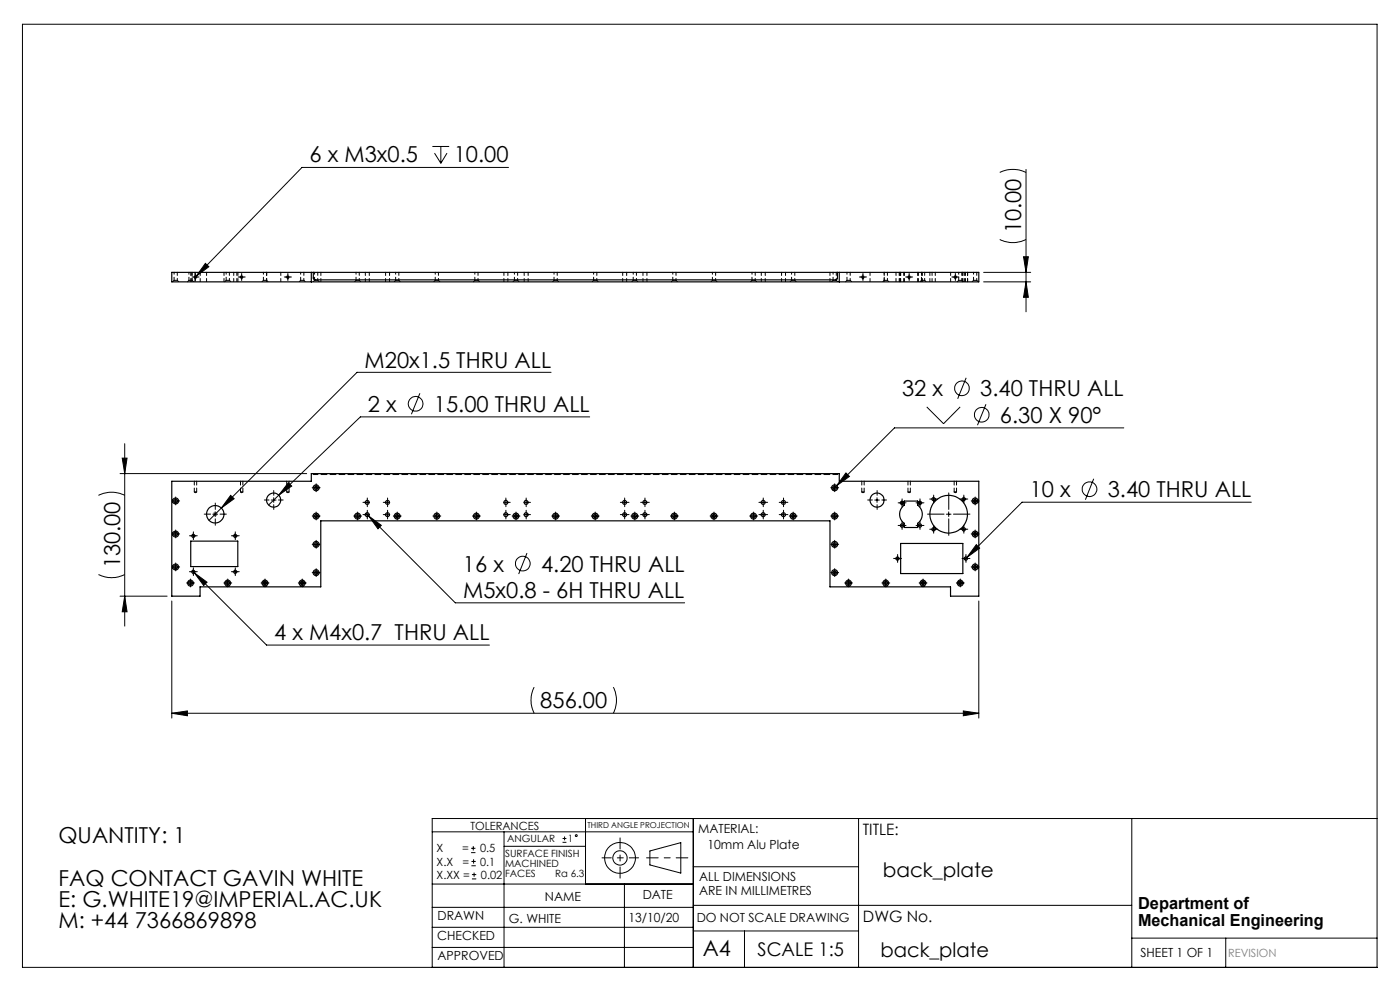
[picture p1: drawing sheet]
<svg xmlns="http://www.w3.org/2000/svg" width="297mm" height="210mm" viewBox="0 0 297 210" stroke-linecap="round" stroke-linejoin="round" font-family="sans-serif">
<g fill="none" stroke="#000" stroke-width=".21">
<path d="M4.8 5.1h287.3v200.1h-287.3zM91.7 31.1h3.6M92.2 32.5l1.3 2.1M93.5 31.1v3.5M94.8 32.5l-1.3 2.1M107.9 35.5h-43.8l-22.5 23.1M212.1 36.6a6.4 6.4 0 0 1 5.6 0M217.7 35.9v30.2M41 58.8h.9M41.5 58.3v1M41.6 58.6l-.3 .3M43.6 55.9l.7 .7-2.7 2z"/>
<path d="M50.8 58.8h1M51.3 58.3v1M60.5 58.8h1.1M61.1 58.3v1M182.6 58.8h1M183.1 58.3v1M192.4 58.8h1M192.9 58.3v1M202.1 58.8h1.1M202.7 58.3v1M208.7 59.8h10M208.7 57.8h10"/>
<path d="M212.1 50.8a6.1 6.1 0 0 0 5.6 0M217.1 54.5h1.1l-.5 3.3zM217.7 59.8l.5 3.3h-1.1zM116.9 79h-41.2l-31.4 31.4M25.9 97.2h1.1l-.5 3.3zM26.5 94.1v38.7M89.1 83.4l-1.8 4.5M125.1 88.4h-48.7l-17.3 16.6M196.6 86.3l3.6 3.6 3.5-3.6M205 80.1l-1.8 4.5M209.2 85.8l-1.8 4.4M238.4 90.8h-48.6l-13.2 13.1"/>
<path d="M20.9 105.1a6.1 6.1 0 0 1 5.6 0M25.5 100.5h39.6M36.8 113.3h.9M36.8 106.3h.9M37.3 105.8v1M37.3 112.8v1M37.3 119.8v1M40.5 113.7h1M41 113.2v1M45.2 109.1h.9M45.6 108.6v1M48.9 105.1l.8 .7-2.7 2z"/>
<path d="M49.4 113.7h1M49.9 113.2v1M57.5 106.1h1.1M58.1 105.6v1M59.1 105l-2.1 2.1M61.2 102.4l.7 .7-2.8 1.9zM66.6 115.5h1M66.6 109.5h1M66.6 103.5h1M67.1 103v1M67.1 109v1M67.1 115v1"/>
<path d="M75.4 109.5h.9M75.8 109v1M77.4 106.6h1M77.4 109.2h1M77.6 108.9l.6 .6M77.9 106.1v1M77.9 108.7v1M78.2 109.5l2.7 1.9-.7 .8zM78.2 109.5l18.4 18.4h48.6M81.7 106.6h1M81.7 109.2h1M82.2 106.1v1"/>
<path d="M82.2 108.7v1M83.7 109.5h1M84.2 109v1M92.1 109.5h1.1M92.6 109v1M100.5 109.5h1.1M101.1 109v1M108.9 109.5h1.1M109.5 109v1M111.8 117.3l-1.8 4.5M117.4 109.5h1M117.9 109v1"/>
<path d="M125.8 109.5h1M126.3 109v1M132 106.6h1M132 109.2h1M132.5 106.1v1M132.5 108.7v1M134.2 109.5h.9M134.7 109v1M136.3 106.6h1M136.3 109.2h1M136.8 106.1v1M136.8 108.7v1"/>
<path d="M142.6 109.5h.9M143.1 109v1M151 109.5h.9M151.4 109v1M159.3 109.5h1M159.8 109v1M161.4 106.6h1M161.4 109.2h1M161.9 106.1v1M161.9 108.7v1M165.7 106.6h1M165.7 109.2h1"/>
<path d="M166.2 106.1v1M166.2 108.7v1M167.7 109.5h1.1M168.2 109v1M176.6 115.5h1M176.6 109.5h1M176.6 103.5h1M177.1 103v1M177.1 109v1M177.1 115v1M179.5 100.3l.7 .8-2.7 1.9zM185.6 106.1h.9"/>
<path d="M186.1 105.6v1M189.9 118.5h1M190.4 118v1M190.9 111.5h.9M190.9 106.7h.9M191.3 106.2v1M191.3 111v1M194.7 111.5h1M194.7 106.7h1M195.2 106.2v1M195.2 111v1M197.6 112.3h.9"/>
<path d="M197.6 105.9h.9M198 105.4v1M198 111.8v1M200.8 109.1h1M201.3 108.6v1M203.9 112.3h1.1M203.9 105.9h1.1M204.4 118.5h1M204.5 105.4v1M204.5 111.8v1M204.9 118v1M205.1 118.2l-.5 .5"/>
<path d="M206.3 113.3h1.1M206.3 106.3h1.1M206.9 105.8v1M206.9 112.8v1M206.9 119.8v1M207.1 115.5l.7 .8-2.7 1.9zM232 101.6l-1.7 4.4M265.5 106.5h-48.7l-11.7 11.7M20.9 121.9a6.1 6.1 0 0 0 5.6 0M25.5 126.5h10M26.5 126.5l.5 3.3h-1.1zM36.4 127.5v24.8"/>
<path d="M36.8 120.3h.9M39.9 123.7h1M40.4 123.2v1M40.5 121.3h1M40.8 121.1l.4 .4M41 120.8v1M41.2 121.5l2.7 2-.7 .7zM41.2 121.5l15.4 15.3h47.2M47.8 123.7h1M48.3 123.2v1M49.4 121.3h1M49.9 120.8v1"/>
<path d="M55.7 123.7h1M56.2 123.2v1M63.6 123.7h1M64.1 123.2v1M66.6 121.5h1M67.1 121v1M176.6 121.5h1M177.1 121v1M179.5 123.7h1M180 123.2v1M187.4 123.7h1M187.9 123.2v1"/>
<path d="M195.3 123.7h1M195.8 123.2v1M203.2 123.7h1M203.7 123.2v1M206.3 120.3h1.1M207.6 127.5v24.8M36.4 151.3l3.4-.5v1zM36.4 151.3h171.2M113.3 145.8a6.1 6.1 0 0 0 0 5.5M130.1 145.8a6.1 6.1 0 0 1 0 5.5M204.4 150.8l3.2 .5-3.2 .5zM91.7 176.5h55.4"/>
<path d="M99.9 179.9h1M100.4 179.5v.9M106.9 176.5v28.7M106.9 179.5h17.3M119.3 178.7h.9M119.3 177.9h.9M119.8 177.4v.9M124.2 173.6v13.9M147.1 173.6v31.6M182.1 173.6v31.6M240.1 173.6v31.6M292.1 173.6h-200.4v31.6"/>
<path d="M91.7 196.7h55.4M91.7 192.5h55.4M91.7 187.5h55.4M99.9 180.9h1M100 183.6h.9M100 182.7h.9M100.1 186.4h.9M100.1 185.5h.9M100.5 182.3v.9M100.6 185.1v.9M132.5 187.5v17.7M137.9 180.5l6.5-1.8v6.5l-6.5-1.7z"/>
<path d="M147.1 183.9h35M147.1 197.5h35M147.1 192h93M157.9 197.5v7.7M240.1 199h52M260 199v6.2M91.7 201h55.4"/>
<circle cx="88.2" cy="85.7" r="1.56"/>
<circle cx="204.1" cy="82.4" r="1.56"/>
<circle cx="208.3" cy="88" r="1.56"/>
<circle cx="110.9" cy="119.5" r="1.55"/>
<circle cx="231.1" cy="103.8" r="1.55"/>
<circle cx="122.2" cy="177.3" r=".2"/>
<circle cx="131.5" cy="182" r="1.52"/>
<circle cx="131.5" cy="182" r="3.3"/>
</g>
<path d="M145.9 182h-8.7" fill="none" stroke="#000" stroke-width=".21" stroke-dasharray="15.2 1.3 1.3 1.3" stroke-dashoffset="12.8"/>
<path d="M131.5 177.7v8.6" fill="none" stroke="#000" stroke-width=".21" stroke-dasharray="15.2 1.3 1.3 1.3" stroke-dashoffset="12.9"/>
<path d="M127.7 182h7.8" fill="none" stroke="#000" stroke-width=".21" stroke-dasharray="15.2 1.3 1.3 1.3" stroke-dashoffset="13.3"/>
<path d="M45.2 109.1h.9M45.3 108.7l.7 .7M45.6 108.6v1M46 108.7l-.7 .7" fill="none" stroke="#808080" stroke-width=".21"/>
<g fill="none" stroke="#000" stroke-width=".21" stroke-dasharray="15.2 1.3 1.3 1.3">
<path d="M41 58.8h-.3M41.5 58.3v-.3M41.5 59.3v.2M42 58.8h.2M50.8 58.8h-.3M51.3 58.3v-.3M51.3 59.3v.2M51.8 58.8h.2M60.6 58.8h-.3M61.1 58.3v-.3M61.1 59.3v.2M61.6 58.8h.2"/>
<path d="M182.6 58.8h-.3M183.1 58.3v-.3M183.1 59.3v.2M183.6 58.8h.2M192.4 58.8h-.3M192.9 58.3v-.3M192.9 59.3v.2M193.4 58.8h.2M202.2 58.8h-.3M202.7 58.3v-.3M202.7 59.3v.2M203.2 58.8h.2"/>
<path d="M36.8 113.3h-.4M36.8 106.3h-.4M37.3 119.8v-.4M37.3 112.8v-.4M37.3 113.8v.3M37.3 105.8v-.4M37.3 106.8v.3M37.8 113.3h.3M37.8 106.3h.3M40.5 113.6h-.3M41 113.1v-.3M41 114.1v.4"/>
<path d="M41.5 113.6h.4M44.7 109.1h-1.4M45.7 108.1v-1.4M45.7 110.1v1.3M46.7 109.1h1.3M49.4 113.6h-.3M49.9 113.1v-.3M49.9 114.1v.4M50.4 113.6h.3M57.1 106.1h-1M58.1 105.1v-1M58.1 107.1v1"/>
<path d="M59.1 106.1h1M66.6 115.5h-.4M66.6 109.5h-.4M66.6 103.5h-.4M67.1 115v-.4M67.1 116v.3M67.1 109v-.4M67.1 110v.3M67.1 103v-.4M67.1 104v.3M67.6 115.5h.3M67.6 109.5h.3"/>
<path d="M67.6 103.5h.3M75.4 109.5h-.4M75.9 109v-.4M75.9 110v.3M76.4 109.5h.3M77.4 109.2h-.4M77.4 106.6h-.4M77.9 108.7v-.5M77.9 109.7v.4M77.9 106.1v-.5M77.9 107.1v.4M81.7 109.2h-.4"/>
<path d="M81.7 106.6h-.4M82.2 108.7v-.5M82.2 109.7v.4M82.2 106.1v-.5M82.2 107.1v.4M83.8 109.5h-.4M84.3 109v-.4M84.3 110v.3M84.8 109.5h.3M92.2 109.5h-.4M92.7 109v-.4M92.7 110v.3"/>
<path d="M93.2 109.5h.3M100.6 109.5h-.4M101.1 109v-.4M101.1 110v.3M101.6 109.5h.3M107.3 109.2v-.5M107.3 109.2h-.5M107.3 109.2v.5M107.3 109.2h.5M107.3 108.7v-.5M107.3 109.7v.4M107.3 106.6v-.5"/>
<path d="M107.3 106.6h-.5M107.3 106.6v.5M107.3 106.6h.5M107.3 106.1v-.5M107.3 107.1v.4M107.8 109.2h.4M107.8 106.6h.4M109 109.5h-.4M109.5 109v-.4M109.5 110v.3M110 109.5h.3M111.6 109.2v-.5"/>
<path d="M111.6 109.2h-.5M111.6 109.2v.5M111.6 109.2h.5M111.6 108.7v-.5M111.6 109.7v.4M111.6 106.6v-.5M111.6 106.6h-.5M111.6 106.6v.5M111.6 106.6h.5M111.6 106.1v-.5M111.6 107.1v.4M112.1 109.2h.4"/>
<path d="M112.1 106.6h.4M117.4 109.5h-.4M117.9 109v-.4M117.9 110v.3M118.4 109.5h.3M125.8 109.5h-.4M126.3 109v-.4M126.3 110v.3M126.8 109.5h.3M132 109.2h-.4M132 106.6h-.4M132.5 108.7v-.5"/>
<path d="M132.5 109.7v.4M132.5 106.1v-.5M132.5 107.1v.4M133 109.2h.4M133 106.6h.4M134.2 109.5h-.4M134.7 109v-.4M134.7 110v.3M135.2 109.5h.3M136.3 109.2h-.4M136.3 106.6h-.4M136.8 108.7v-.5"/>
<path d="M136.8 109.7v.4M136.8 106.1v-.5M136.8 107.1v.4M137.3 109.2h.4M137.3 106.6h.4M142.6 109.5h-.4M143.1 109v-.4M143.1 110v.3M143.6 109.5h.3M151 109.5h-.4M151.5 109v-.4M151.5 110v.3"/>
<path d="M152 109.5h.3M159.4 109.5h-.4M159.9 109v-.4M159.9 110v.3M160.4 109.5h.3M161.4 109.2h-.4M161.4 106.6h-.4M161.9 108.7v-.5M161.9 109.7v.4M161.9 106.1v-.5M161.9 107.1v.4M162.4 109.2h.4"/>
<path d="M162.4 106.6h.4M165.7 109.2h-.4M165.7 106.6h-.4M166.2 108.7v-.5M166.2 109.7v.4M166.2 106.1v-.5M166.2 107.1v.4M166.7 109.2h.4M166.7 106.6h.4M167.8 109.5h-.4M168.3 109v-.4M168.3 110v.3"/>
<path d="M168.8 109.5h.3M176.6 115.5h-.4M176.6 109.5h-.4M176.6 103.5h-.4M177.1 115v-.4M177.1 116v.3M177.1 109v-.4M177.1 110v.3M177.1 103v-.4M177.1 104v.3M177.6 115.5h.3M177.6 109.5h.3"/>
<path d="M177.6 103.5h.3M185.1 106.1h-1M186.1 105.1v-1M186.1 107.1v1M187.1 106.1h1M189.9 118.5h-.3M190.4 118v-.4M190.4 119v.3M190.9 111.5h-.4M190.9 106.7h-.4M190.9 118.5h.4M191.4 111v-.4"/>
<path d="M191.4 112v.3M191.4 106.2v-.4M191.4 107.2v.3M191.9 111.5h.3M191.9 106.7h.3M194.7 111.5h-.4M194.7 106.7h-.4M195.2 111v-.4M195.2 112v.3M195.2 106.2v-.4M195.2 107.2v.3M195.7 111.5h.3"/>
<path d="M195.7 106.7h.3M197.6 112.3h-.4M197.6 105.9h-.4M198.1 111.8v-.4M198.1 112.8v.3M198.1 105.4v-.4M198.1 106.4v.3M198.6 112.3h.3M198.6 105.9h.3M200.3 109.1h-3.5M201.3 108.1v-3.5M201.3 110.1v3.5"/>
<path d="M202.3 109.1h3.5M204 112.3h-.4M204 105.9h-.4M204.4 118.5h-.3M204.5 111.8v-.4M204.5 112.8v.3M204.5 105.4v-.4M204.5 106.4v.3M204.9 118v-.4M204.9 119v.3M205 112.3h.3M205 105.9h.3"/>
<path d="M205.4 118.5h.4M206.4 113.3h-.4M206.4 106.3h-.4M206.9 119.8v-.4M206.9 112.8v-.4M206.9 113.8v.3M206.9 105.8v-.4M206.9 106.8v.3M207.4 113.3h.3M207.4 106.3h.3M36.8 120.3h-.4M37.3 120.8v.3"/>
<path d="M37.8 120.3h.3M39.9 123.7h-.3M40.4 123.2v-.4M40.4 124.2v.3M40.5 121.3h-.3M40.9 123.7h.4M41 120.8v-.4M41 121.8v.3M41.5 121.3h.4M47.8 123.7h-.3M48.3 123.2v-.4M48.3 124.2v.3"/>
<path d="M48.8 123.7h.4M49.4 121.3h-.3M49.9 120.8v-.4M49.9 121.8v.3M50.4 121.3h.3M55.7 123.7h-.3M56.2 123.2v-.4M56.2 124.2v.3M56.7 123.7h.4M63.6 123.7h-.3M64.1 123.2v-.4M64.1 124.2v.3"/>
<path d="M64.6 123.7h.4M66.6 121.5h-.4M67.1 121v-.4M67.1 122v.3M67.6 121.5h.3M176.6 121.5h-.4M177.1 121v-.4M177.1 122v.3M177.6 121.5h.3M179.5 123.7h-.3M180 123.2v-.4M180 124.2v.3"/>
<path d="M180.5 123.7h.4M187.4 123.7h-.3M187.9 123.2v-.4M187.9 124.2v.3M188.4 123.7h.4M195.3 123.7h-.3M195.8 123.2v-.4M195.8 124.2v.3M196.3 123.7h.4M203.2 123.7h-.3M203.7 123.2v-.4M203.7 124.2v.3"/>
<path d="M204.2 123.7h.4M206.4 120.3h-.4M206.9 120.8v.3M207.4 120.3h.3"/>
</g>
<g fill="#000">
<path d="M217.7 59.8l.5 3.3h-1.1zM217.1 54.5h1.1l-.5 3.3z"/>
<path d="M48.9 105.1l-1.9 2.7 2.7-2zM61.2 102.4l-2.1 2.6 2.8-1.9zM41.2 121.5l2 2.7 .7-.7zM78.2 109.5l2 2.7 .7-.8zM179.5 100.3l-2 2.7 2.7-1.9zM207.1 115.5l-2 2.7 2.7-1.9zM36.4 151.3l3.4-.5v1zM204.4 150.8l3.2 .5-3.2 .5zM43.6 55.9l-2 2.7 2.7-2z"/>
<path d="M26.5 126.5l.5 3.3h-1.1zM25.9 97.2h1.1l-.5 3.3z"/>
</g>
<g fill="none" stroke="#000" stroke-width=".25">
<path d="M36.4 57.8h171.2v2h-171.2zM66 57.8v2M66.5 57.8v1.2l.3 .4h110.5l.4-.4v-1.2M178 57.8v2M36.4 102.1h29.6v-1.6h112v1.6h29.6v24.4h-6v-2h-25.5v-14h-108v14h-25.7v2h-6zM40.5 114.8h9.9v5.4h-9.9zM191.1 115.3h13.2v6.4h-13.2zM191.8 106.3h2.9v.8a2.39 2.39 0 0 1 0 3.9v.9h-2.9v-.9a2.39 2.39 0 0 1 0-3.9z"/>
<circle cx="41.5" cy="58.8" r=".25"/>
<circle cx="51.2" cy="58.8" r=".24"/>
<circle cx="61" cy="58.8" r=".24"/>
<circle cx="183" cy="58.8" r=".24"/>
<circle cx="192.8" cy="58.8" r=".24"/>
<circle cx="202.7" cy="58.8" r=".24"/>
<circle cx="37.3" cy="113.3" r=".63"/>
<circle cx="37.3" cy="106.3" r=".63"/>
<circle cx="37.3" cy="113.3" r=".35"/>
<circle cx="37.3" cy="106.3" r=".35"/>
<circle cx="41" cy="113.7" r=".33"/>
<circle cx="45.7" cy="109.1" r="1.85"/>
<circle cx="49.9" cy="113.7" r=".33"/>
<circle cx="58.1" cy="106.1" r="1.49"/>
<circle cx="67.1" cy="115.5" r=".33"/>
<circle cx="67.1" cy="109.5" r=".33"/>
<circle cx="67.1" cy="103.5" r=".33"/>
<circle cx="67.1" cy="115.5" r=".63"/>
<circle cx="67.1" cy="109.5" r=".63"/>
<circle cx="67.1" cy="103.5" r=".63"/>
<circle cx="75.8" cy="109.5" r=".63"/>
<circle cx="75.9" cy="109.5" r=".34"/>
<circle cx="77.9" cy="106.6" r=".42"/>
<circle cx="77.9" cy="109.2" r=".41"/>
<circle cx="82.2" cy="106.6" r=".42"/>
<circle cx="82.2" cy="109.2" r=".41"/>
<circle cx="84.2" cy="109.5" r=".63"/>
<circle cx="84.3" cy="109.5" r=".34"/>
<circle cx="92.6" cy="109.5" r=".63"/>
<circle cx="92.7" cy="109.5" r=".33"/>
<circle cx="101" cy="109.5" r=".62"/>
<circle cx="101.1" cy="109.5" r=".33"/>
<circle cx="107.3" cy="106.6" r=".43"/>
<circle cx="107.3" cy="109.2" r=".42"/>
<circle cx="109.4" cy="109.5" r=".62"/>
<circle cx="109.5" cy="109.5" r=".33"/>
<circle cx="111.6" cy="106.6" r=".42"/>
<circle cx="111.6" cy="109.2" r=".41"/>
<circle cx="117.9" cy="109.5" r=".33"/>
<circle cx="117.9" cy="109.5" r=".63"/>
<circle cx="126.2" cy="109.5" r=".33"/>
<circle cx="126.3" cy="109.5" r=".63"/>
<circle cx="132.5" cy="106.6" r=".42"/>
<circle cx="132.5" cy="109.2" r=".42"/>
<circle cx="134.7" cy="109.5" r=".63"/>
<circle cx="134.7" cy="109.5" r=".34"/>
<circle cx="136.8" cy="106.6" r=".43"/>
<circle cx="136.8" cy="109.2" r=".42"/>
<circle cx="143.1" cy="109.5" r=".63"/>
<circle cx="143.1" cy="109.5" r=".34"/>
<circle cx="151.4" cy="109.5" r=".63"/>
<circle cx="151.5" cy="109.5" r=".34"/>
<circle cx="159.8" cy="109.5" r=".63"/>
<circle cx="159.9" cy="109.5" r=".34"/>
<circle cx="161.9" cy="106.6" r=".42"/>
<circle cx="161.9" cy="109.2" r=".41"/>
<circle cx="166.2" cy="106.6" r=".42"/>
<circle cx="166.2" cy="109.2" r=".41"/>
<circle cx="168.2" cy="109.5" r=".63"/>
<circle cx="168.3" cy="109.5" r=".33"/>
<circle cx="177" cy="115.5" r=".33"/>
<circle cx="177" cy="109.5" r=".33"/>
<circle cx="177" cy="103.5" r=".33"/>
<circle cx="177.1" cy="109.5" r=".63"/>
<circle cx="177.1" cy="115.5" r=".63"/>
<circle cx="177.1" cy="103.5" r=".63"/>
<circle cx="186" cy="106.1" r="1.49"/>
<circle cx="190.4" cy="118.5" r=".34"/>
<circle cx="191.4" cy="106.7" r=".35"/>
<circle cx="191.4" cy="111.5" r=".35"/>
<circle cx="195.2" cy="106.7" r=".35"/>
<circle cx="195.2" cy="111.5" r=".35"/>
<circle cx="198.1" cy="112.3" r=".35"/>
<circle cx="198.1" cy="105.9" r=".34"/>
<circle cx="201.2" cy="109.1" r="4"/>
<circle cx="204.5" cy="112.3" r=".34"/>
<circle cx="204.5" cy="105.9" r=".33"/>
<circle cx="204.9" cy="118.5" r=".34"/>
<circle cx="206.8" cy="113.3" r=".62"/>
<circle cx="206.8" cy="106.3" r=".62"/>
<circle cx="206.8" cy="113.3" r=".34"/>
<circle cx="206.8" cy="106.3" r=".34"/>
<circle cx="37.3" cy="120.3" r=".63"/>
<circle cx="37.3" cy="120.3" r=".34"/>
<circle cx="40.4" cy="123.7" r=".63"/>
<circle cx="40.4" cy="123.7" r=".35"/>
<circle cx="41" cy="121.3" r=".33"/>
<circle cx="48.3" cy="123.7" r=".63"/>
<circle cx="48.3" cy="123.7" r=".35"/>
<circle cx="49.9" cy="121.3" r=".33"/>
<circle cx="56.2" cy="123.7" r=".63"/>
<circle cx="56.2" cy="123.7" r=".35"/>
<circle cx="64.1" cy="123.7" r=".63"/>
<circle cx="64.1" cy="123.7" r=".35"/>
<circle cx="67.1" cy="121.5" r=".33"/>
<circle cx="67.1" cy="121.5" r=".63"/>
<circle cx="177" cy="121.5" r=".33"/>
<circle cx="177.1" cy="121.5" r=".63"/>
<circle cx="180" cy="123.7" r=".62"/>
<circle cx="180" cy="123.7" r=".34"/>
<circle cx="187.9" cy="123.7" r=".63"/>
<circle cx="187.9" cy="123.7" r=".34"/>
<circle cx="195.8" cy="123.7" r=".63"/>
<circle cx="195.8" cy="123.7" r=".34"/>
<circle cx="203.7" cy="123.7" r=".63"/>
<circle cx="203.7" cy="123.7" r=".35"/>
<circle cx="206.8" cy="120.3" r=".62"/>
<circle cx="206.9" cy="120.3" r=".33"/>
</g>
<g fill="none" stroke="#000" stroke-width=".21" stroke-dasharray="1.3 .6">
<path d="M36.9 59.5l-.3 .3M37.9 59.8l-.3-.3M40.1 59.5l-.3 .3M41.1 59.8l-.3-.3M48 59.5l-.3 .3M49 59.8l-.3-.3M55.9 59.5l-.3 .3M56.9 59.8l-.3-.3M63.8 59.5l-.3 .3M64.8 59.8l-.3-.3M66.7 59.5l-.3 .3M67.7 59.8l-.3-.3"/>
<path d="M75.5 59.5l-.3 .3M76.5 59.8l-.3-.3M83.9 59.5l-.3 .3M84.9 59.8l-.3-.3M92.3 59.5l-.3 .3M93.3 59.8l-.3-.3M100.7 59.5l-.3 .3M101.7 59.8l-.3-.3M109.1 59.5l-.3 .3M110.1 59.8l-.3-.3M117.5 59.5l-.3 .3M118.5 59.8l-.3-.3"/>
<path d="M125.9 59.5l-.3 .3M126.9 59.8l-.3-.3M134.3 59.5l-.3 .3M135.3 59.8l-.3-.3M142.7 59.5l-.3 .3M143.7 59.8l-.3-.3M151.1 59.5l-.3 .3M152.1 59.8l-.3-.3M159.5 59.5l-.3 .3M160.5 59.8l-.3-.3M167.9 59.5l-.3 .3M168.9 59.8l-.3-.3"/>
<path d="M176.7 59.5l-.3 .3M177.7 59.8l-.3-.3M179.7 59.5l-.3 .3M180.7 59.8l-.3-.3M187.6 59.5l-.3 .3M188.6 59.8l-.3-.3M195.5 59.5l-.3 .3M196.5 59.8l-.3-.3M203.4 59.5l-.3 .3M204.4 59.8l-.3-.3M206.5 59.5l-.3 .3M207.5 59.8l-.3-.3"/>
<path d="M41.2 104.4h.3M41.2 104.4l.3 .1M41.5 104.4h.2M41.5 104.5l.2-.1M51 104.4h.3M51 104.4l.3 .1M51.3 104.4h.2M51.3 104.5l.2-.1M60.8 104.4h.3M60.8 104.4l.3 .1M61.1 104.4h.2M61.1 104.5l.2-.1"/>
<path d="M66.5 100.5v.2M66.5 100.7h.4M66.9 100.7v-.2M177.3 100.5v.2M177.3 100.7h.4M177.7 100.7v-.2M182.8 104.4h.3M182.8 104.4l.3 .1M183.1 104.4h.2M183.1 104.5l.2-.1M192.6 104.4h.3M192.6 104.4l.3 .1"/>
<path d="M192.9 104.4h.2M192.9 104.5l.2-.1M202.4 104.4h.3M202.4 104.4l.3 .1M202.7 104.4h.2M202.7 104.5l.2-.1"/>
</g>
<path d="M66.9 100.7h110.4" fill="none" stroke="#000" stroke-width=".21" stroke-dasharray="1.3 .6" stroke-dashoffset=".7"/>
<path d="M41.2 102.1v2.3M41.7 104.4v-2.3M51 102.1v2.3M51.5 104.4v-2.3M60.8 102.1v2.3M61.3 104.4v-2.3M182.8 102.1v2.3M183.3 104.4v-2.3M192.6 102.1v2.3M193.1 104.4v-2.3M202.4 102.1v2.3M202.9 104.4v-2.3" fill="none" stroke="#000" stroke-width=".21" stroke-dasharray="1.3 .6" stroke-dashoffset=".4"/>
<g fill="none" stroke="#000" stroke-width=".21" stroke-dasharray="1.3 .6" stroke-dashoffset=".3">
<path d="M37.6 59.5h-.7M40.8 59.5h-.7M48.7 59.5h-.7M56.6 59.5h-.7M64.5 59.5h-.7M67.4 59.5h-.7M76.2 59.5h-.7M84.6 59.5h-.7M93 59.5h-.7M101.4 59.5h-.7M109.8 59.5h-.7M118.2 59.5h-.7"/>
<path d="M126.6 59.5h-.7M135 59.5h-.7M143.4 59.5h-.7M151.8 59.5h-.7M160.2 59.5h-.7M168.6 59.5h-.7M177.4 59.5h-.7M180.4 59.5h-.7M188.3 59.5h-.7M196.2 59.5h-.7M204.1 59.5h-.7M207.2 59.5h-.7"/>
</g>
<g fill="none" stroke="#000" stroke-width=".21" stroke-dasharray="1.3 .6" stroke-dashoffset=".6">
<path d="M40.5 57.8v2M40.7 57.8v2M41.4 59.8v-2M42.5 59.8v-2M43.8 57.8v2M47.5 59.8v-2M49.6 57.8v2M50.2 59.8v-2M50.5 57.8v2M56.6 57.8v2M59.6 59.8v-2M68.1 59.8v-2"/>
<path d="M77.5 57.8v2M78.3 59.8v-2M81.8 57.8v2M82.6 59.8v-2M106.9 57.8v2M107.7 59.8v-2M111.2 57.8v2M112 59.8v-2M132.1 57.8v2M132.9 59.8v-2M136.4 57.8v2M137.2 59.8v-2"/>
<path d="M161.5 57.8v2M162.3 59.8v-2M165.8 57.8v2M166.6 59.8v-2M176.1 59.8v-2M184.6 57.8v2M187.6 59.8v-2M190.1 57.8v2M190.8 59.8v-2M190.9 57.8v2M191 57.8v2M191.1 57.8v2"/>
<path d="M191.7 59.8v-2M191.9 57.8v2M194.7 57.8v2M194.8 57.8v2M195.5 59.8v-2M195.7 59.8v-2M197.3 57.8v2M197.7 57.8v2M198.4 59.8v-2M201.7 59.8v-2M204.1 57.8v2M204.3 57.8v2"/>
<path d="M204.6 57.8v2M204.8 59.8v-2M205.3 59.8v-2"/>
</g>
<g fill="none" stroke="#000" stroke-width=".21" stroke-dasharray="1.3 .6" stroke-dashoffset=".9">
<path d="M36.9 57.8v1.7M37.6 59.5v-1.7M40.1 57.8v1.7M40.8 59.5v-1.7M48 57.8v1.7M48.7 59.5v-1.7M55.9 57.8v1.7M56.6 59.5v-1.7M63.8 57.8v1.7M64.5 59.5v-1.7M66.7 57.8v1.7M67.4 59.5v-1.7"/>
<path d="M75.5 57.8v1.7M76.2 59.5v-1.7M83.9 57.8v1.7M84.6 59.5v-1.7M92.3 57.8v1.7M93 59.5v-1.7M100.7 57.8v1.7M101.4 59.5v-1.7M109.1 57.8v1.7M109.8 59.5v-1.7M117.5 57.8v1.7M118.2 59.5v-1.7"/>
<path d="M125.9 57.8v1.7M126.6 59.5v-1.7M134.3 57.8v1.7M135 59.5v-1.7M142.7 57.8v1.7M143.4 59.5v-1.7M151.1 57.8v1.7M151.8 59.5v-1.7M159.5 57.8v1.7M160.2 59.5v-1.7M167.9 57.8v1.7M168.6 59.5v-1.7"/>
<path d="M176.7 57.8v1.7M177.4 59.5v-1.7M179.7 57.8v1.7M180.4 59.5v-1.7M187.6 57.8v1.7M188.3 59.5v-1.7M195.5 57.8v1.7M196.2 59.5v-1.7M203.4 57.8v1.7M204.1 59.5v-1.7M206.5 57.8v1.7M207.2 59.5v-1.7"/>
</g>
<g font-size="4.7">
<text x="65.7" y="34.4">6 x M3x0.5</text>
<text x="96.3" y="34.4">10.00</text>
<text x="216.7" y="49.5" transform="rotate(-90 216.7 49.5)">10.00</text>
<text x="77.3" y="78">M20x1.5 THRU ALL</text>
<text x="78.1" y="87.4">2 x</text>
<text x="92.1" y="87.4">15.00 THRU ALL</text>
<text x="191.4" y="84.1">32 x</text>
<text x="207.9" y="84.1">3.40 THRU ALL</text>
<text x="212.1" y="89.7">6.30 X 90°</text>
<text x="218.4" y="105.5">10 x</text>
<text x="235" y="105.5">3.40 THRU ALL</text>
<text x="25.5" y="120.6" transform="rotate(-90 25.5 120.6)">130.00</text>
<text x="98.2" y="121.2">16 x</text>
<text x="114.8" y="121.2">4.20 THRU ALL</text>
<text x="98.3" y="126.8">M5x0.8 - 6H THRU ALL</text>
<text x="58.1" y="135.8">4 x M4x0.7 THRU ALL</text>
<text x="114.6" y="150.3">856.00</text>
<text x="12.4" y="178.8">QUANTITY: 1</text>
<text x="12.4" y="187.9">FAQ CONTACT GAVIN WHITE</text>
<text x="12.4" y="192.4">E: G.WHITE19@IMPERIAL.AC.UK</text>
<text x="12.4" y="196.9">M: +44 7366869898</text>
<text x="149.1" y="202.9">A4</text>
</g>
<g font-size="4.2">
<text x="187.3" y="186">back_plate</text>
<text x="186.8" y="203">back_plate</text>
</g>
<text font-size="4" x="160.7" y="202.8">SCALE 1:5</text>
<g font-size="3.5">
<text x="241.4" y="192.8">Department of</text>
<text x="241.4" y="196.3">Mechanical Engineering</text>
</g>
<g font-size="3.3">
<text x="183" y="177.2">TITLE:</text>
<text x="183.1" y="195.7">DWG No.</text>
</g>
<g font-size="2.7">
<text x="148.1" y="176.7">MATERIAL:</text>
<text x="150.1" y="180.1">10mm Alu Plate</text>
<text x="115.6" y="191">NAME</text>
<text x="136.3" y="190.8">DATE</text>
<text x="148.3" y="186.8">ALL DIMENSIONS</text>
<text x="148.3" y="189.8">ARE IN MILLIMETRES</text>
<text x="92.8" y="195.2">DRAWN</text>
<text x="107.9" y="195.7">G. WHITE</text>
<text x="133.3" y="195.6">13/10/20</text>
<text x="147.8" y="195.7">DO NOT SCALE DRAWING</text>
<text x="92.8" y="199.3">CHECKED</text>
<text x="92.8" y="203.6">APPROVED</text>
<text x="242" y="203">SHEET 1 OF 1</text>
</g>
<g font-size="2.4">
<text x="99.8" y="176">TOLERANCES</text>
<text x="92.6" y="180.8">X</text>
<text x="92.6" y="183.6">X.X</text>
<text x="98" y="180.8">=</text>
<text x="98.1" y="183.6">=</text>
<text x="101.8" y="180.8">0.5</text>
<text x="101.9" y="183.6">0.1</text>
<text x="92.6" y="186.4">X.XX =</text>
<text x="102" y="186.4">0.02</text>
</g>
<text font-size="2.4" fill="#808080" x="260.6" y="203">REVISION</text>
<g font-size="2.1">
<text x="107.6" y="178.6">ANGULAR</text>
<text x="120.5" y="178.6">1</text>
<text x="107.2" y="181.8">SURFACE FINISH</text>
<text x="107.2" y="183.9">MACHINED</text>
<text x="107.2" y="186">FACES</text>
<text x="117.8" y="186">Ra 6.3</text>
</g>
<text font-size="1.7" x="124.6" y="175.7">THIRD ANGLE PROJECTION</text>
</svg>
